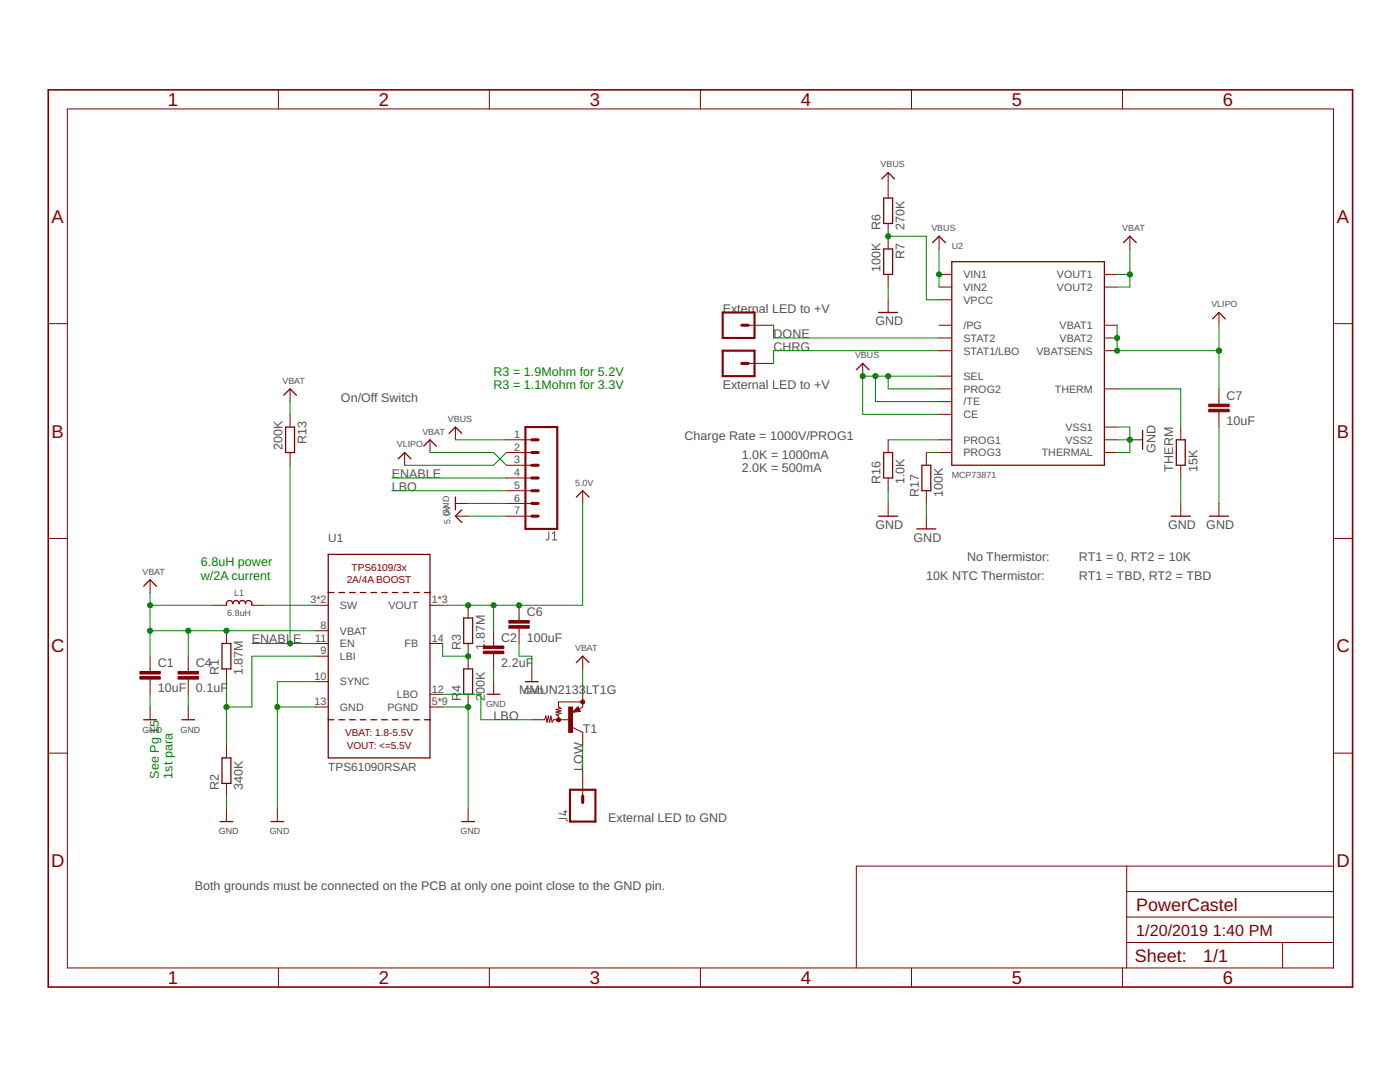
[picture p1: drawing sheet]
<svg xmlns="http://www.w3.org/2000/svg" width="279mm" height="216mm" viewBox="0 0 279 216" stroke-linecap="round" stroke-linejoin="round" font-family="sans-serif">
<path d="M109.5 106.1v1.4l-.2 .2h-.3M110.2 107.7h.9M110.2 106.5l.5-.4v1.6M111.5 163.3h1.4l.3 .6M112.5 162h.7M112.8 161.7v.9l-1.3-.3" fill="none" stroke="#505050" stroke-width=".2"/>
<g fill="none" stroke="#800000" stroke-width=".2">
<path d="M55.6 17.9v3.8M97.7 17.9v3.8M139.8 17.9v3.8M181.9 17.9v3.8M224 17.9v3.8M13.4 21.7h252.7v171.4h-252.7zM177.2 34.4v5.1M177.2 44.6v5.1M177.2 54.8v2.5M177.2 59.8v2.6M187.4 47.1v2.6M187.4 57.3h2.5"/>
<path d="M187.4 59.8h2.5M187.4 54.8h2.5M220.4 57.3h2.5M220.4 54.8h2.5M225.5 47.1v2.6M9.6 64.6h3.8M57.9 77.6v2.5M149.3 64.9h5.1M149.3 72.5h5.1M172.2 72.5v2.6M187.4 64.9h2.5M187.4 67.4h2.5"/>
<path d="M187.4 70h2.5M187.4 75.1h2.5M187.4 77.6h2.5M220.4 64.9h2.5M220.4 67.4h2.5M220.4 70h2.5M220.4 77.6h2.5M243.3 62.4v2.5M243.3 77.6v3M266.1 64.6h3.8M57.9 82.7v2.5M57.9 90.3v2.5"/>
<path d="M80.8 90.3v2.5M85.8 87.8v2.5M90.9 85.2v2.6M101 87.8h5.1M101 90.3h5.1M101 92.8h5.1M101 95.4h5.1M101 97.9h5.1M116.3 97.9v2.6M177.2 87.8v2.5M177.2 95.4v2.5M184.9 90.3v2.5"/>
<path d="M184.9 97.9v2.6M187.4 87.8h2.5M187.4 80.1h2.5M187.4 82.7h2.5M187.4 90.3h2.5M220.4 87.8h2.5M220.4 90.3h2.5M220.4 85.2h2.5M225.5 87.8h2.5M235.6 85.2v2.6M235.6 92.8v2.6M243.3 82.2v3"/>
<path d="M9.6 107.4h3.8M30 115.7v2.5M90.9 100.5h2.5M90.9 103h2.5M101 100.5h5.1M101 103h5.1M177.2 100.5v2.5M184.9 103v2.5M235.6 100.5v2.5M243.3 100.5v2.5M266.1 107.4h3.8M30 130.9v3.1"/>
<path d="M30 135.5v3M37.6 130.9v3.1M37.6 135.5v3M42.7 120.8h2.5M45.2 125.9v2.5M45.2 133.5v2.5M50.3 120.8h2.5M63 120.8h2.5M63 125.9h2.5M63 128.4h2.5M63 130.9h2.5M63 136h2.5"/>
<path d="M85.8 120.8h2.5M85.8 128.4h2.5M85.8 138.5h2.5M93.4 120.8v2.5M93.4 128.4v5.1M93.4 138.5v2.6M98.5 125.9v3M98.5 130.4v3.1M98.5 136v2.5M103.6 120.8v3M103.6 125.3v3.1M106.1 133.5v2.5"/>
<path d="M116.3 130.9v2.6M116.3 138.5v2.6l-.7 .4M9.6 150.3h3.8M30 141.1v2.5M37.6 141.1v2.5M45.2 148.7v2.5M45.2 156.3v2.6M63 141.1h2.5M85.8 141.1h2.5M106.1 143.6h2.6l.2-.7 .3 1.2 .2-1.2 .3 1.2 .2-1.2 .3 1.2 .2-.5h3.1M114.3 145.1l2 1.1v2.5M115.3 141l.5 .9-1.5 .3z"/>
<path d="M116.3 153.8v5.1M116.3 140.1h-4.8v1l.5 .2-1 .3 1 .2-1 .3 1 .2-1 .3 .5 .3v.7M266.1 150.3h3.8M45.2 161.4v2.5M55.4 161.4v2.5M93.4 161.4v2.5M224.9 172.8v20.3M224.9 177.9h41.2M266.1 172.8h-95.2v20.3M55.6 193.1v3.9M97.7 193.1v3.9M139.8 193.1v3.9"/>
<path d="M181.9 193.1v3.9M224 193.1v3.9M224.9 188.1h41.2M224.9 183h41.2M256 188.1v5"/>
</g>
<g fill="none" stroke="#800000" stroke-width=".25">
<path d="M176 35.7l1.2-1.3 1.3 1.3M176.4 39.5h1.7v5.1h-1.7zM176.4 49.7h1.7v5.1h-1.7zM186.1 48.4l1.3-1.3 1.3 1.3M189.9 52.2h30.5v40.6h-30.5zM224.2 48.4l1.3-1.3 1.3 1.3M56.6 78.9l1.3-1.3 1.3 1.3M170.9 73.8l1.3-1.3 1.2 1.3M175.3 62.4h3.9M242 63.6l1.3-1.2 1.2 1.2M57 85.2h1.8v5.1h-1.8zM79.5 91.6l1.3-1.3 1.2 1.3"/>
<path d="M84.6 89l1.2-1.2 1.3 1.2M89.6 86.5l1.3-1.3 1.3 1.3M90.9 99.2v2.5M115 99.2l1.3-1.3 1.3 1.3M176.4 90.3h1.7v5.1h-1.7zM184 92.8h1.8v5.1h-1.8zM228 85.9v3.8M234.8 87.8h1.7v5h-1.7zM28.7 117l1.3-1.3 1.2 1.3M65.5 118.2h1.1M65.5 110.6h20.3v40.6h-20.3zM67.6 118.2h1.2"/>
<path d="M69.8 118.2h1.1M71.9 118.2h1.1M74 118.2h1.2M76.2 118.2h1.1M78.3 118.2h1.1M80.4 118.2h1.2M82.5 118.2h1.2M84.7 118.2h1.1M92.2 101.7l-1.3 1.3 1.3 1.3M175.3 103h3.9M183 105.5h3.8M233.7 103h3.9"/>
<path d="M241.4 103h3.8M44.3 128.4h1.8v5.1h-1.8zM45.2 120.8a.67 .67 0 0 1 .4-1 .67 .67 0 0 1 .9 .7 .63 .63 0 0 1 .6-.7 .63 .63 0 0 1 .6 .7 .63 .63 0 0 1 .7-.7 .63 .63 0 0 1 .6 .7 .67 .67 0 0 1 .8-.7 .67 .67 0 0 1 .5 1M92.5 123.3h1.8v5.1h-1.8zM92.5 133.5h1.8v5h-1.8zM97.2 138.5h2.6M104.9 136h2.5M115 132.2l1.3-1.3 1.3 1.3M28.7 143.6h2.5M36.3 143.6h2.5M44.3 151.2h1.8v5.1h-1.8zM65.5 143.6h1.1"/>
<path d="M67.6 143.6h1.2M69.8 143.6h1.1M71.9 143.6h1.1M74 143.6h1.2M76.2 143.6h1.1M78.3 143.6h1.1M80.4 143.6h1.2M82.5 143.6h1.2M84.7 143.6h1.1M115.3 141.7h-.4l.4-.2 .2 .3-1 .2 .8-.8 .4 .6M43.9 163.9h2.6M54.1 163.9h2.5"/>
<path d="M92.2 163.9h2.5"/>
</g>
<g fill="#800000" stroke="#800000" stroke-width=".2">
<path d="M27.9 135h4.1v.5h-4.1z"/>
<path d="M27.9 134h4.1v.5h-4.1z"/>
<path d="M96.5 129.9h4v.5h-4z"/>
<path d="M96.5 128.9h4v.5h-4z"/>
<path d="M35.5 135h4.1v.5h-4.1z"/>
<path d="M35.5 134h4.1v.5h-4.1z"/>
<path d="M113.5 141.1h.8v5.1h-.8z"/>
<path d="M101.6 124.8h4v.5h-4z"/>
<path d="M101.6 123.8h4v.5h-4z"/>
<path d="M241.2 81.7h4.1v.5h-4.1z"/>
<path d="M241.2 80.6h4.1v.6h-4.1z"/>
</g>
<g fill="#800000" stroke="#800000" stroke-width=".2">
<path d="M111.1 143.4a.4 .4 0 0 1 .7 0 .4 .4 0 0 1-.2 .6 .4 .4 0 0 1-.5-.4l.4-.1v.2l-.4-.1z" fill-rule="evenodd"/>
<path d="M116 139.9a.4 .4 0 0 1 .6-.1 .4 .4 0 0 1-.2 .7 .4 .4 0 0 1-.5-.4h.5v.1l-.5-.1z" fill-rule="evenodd"/>
</g>
<path d="M144.2 62.4h6.4v5h-6.4zM144.2 70h6.4v5.1h-6.4zM104.9 85.2h6.3v20.3h-6.3zM113.7 157.6h5.1v6.3h-5.1z" fill="none" stroke="#800000" stroke-width=".42"/>
<path d="M148 64.9h1.3M148 72.5h1.3M106.1 92.8h1.3M106.1 90.3h1.3M106.1 87.8h1.3M106.1 97.9h1.3M106.1 95.4h1.3M106.1 100.5h1.3M106.1 103h1.3M116.3 158.9v1.2" fill="none" stroke="#800000" stroke-width=".61"/>
<path d="M9.6 17.9h260.3v179.1h-260.3z" fill="none" stroke="#800000" stroke-width=".32"/>
<g fill="none" stroke="#008000" stroke-width=".2">
<path d="M177.2 57.3v2.5M177.2 47.1h7.7v12.7h2.5M187.4 49.7v7.6M222.9 54.8h2.6M225.5 49.7v7.6h-2.6M154.4 64.9v2.5h33M174.7 75.1v5h12.7M177.2 75.1v2.5h10.2M187.4 70h-33v2.5M187.4 75.1h-15.2v7.6h15.2M222.9 77.6h12.7v7.6M222.9 64.9v5.1h20.4"/>
<path d="M243.3 64.9v12.7M57.9 80.1v2.6M57.9 92.8v35.6M78.2 95.4h22.8M78.2 97.9h22.8M85.8 90.3h12.7l2.5 2.5M90.9 87.8h10.1M101 90.3l-2.5 2.5h-17.7M177.2 97.9v2.6M177.2 87.8h10.2M184.9 90.3h2.5M222.9 85.2h2.6v5.1h-2.6"/>
<path d="M222.9 87.8h2.6M235.6 95.4v5.1M243.3 85.2v15.3M30 118.2v12.7M93.4 100.5h7.6M93.4 103h7.6M116.3 100.5v20.3h-28M184.9 100.5v2.5M30 138.5v2.6M30 120.8h12.7M30 125.9h33M37.6 125.9v5"/>
<path d="M37.6 138.5v2.6M45.2 136v12.7M50.3 128.4h12.7M52.8 120.8h10.2M63 130.9h-12.7v10.2h-5.1M63 136h-7.6v25.4M88.3 128.4v2.5h5.1M88.3 138.5h7.7v5.1h10.1M98.5 120.8v5.1M98.5 133.5v2.5M103.6 128.4v2.5h2.5v2.6M116.3 133.5v5"/>
<path d="M45.2 158.9v2.5M55.4 141.1h7.6M88.3 141.1h5.1v20.3M116.3 148.7v5.1"/>
</g>
<g fill="#008000" stroke="#008000" stroke-width=".2">
<circle cx="55.4" cy="141.1" r=".51"/>
<circle cx="93.4" cy="141.1" r=".51"/>
<circle cx="225.5" cy="87.8" r=".51"/>
<circle cx="45.2" cy="141.1" r=".51"/>
<circle cx="98.5" cy="120.8" r=".51"/>
<circle cx="93.4" cy="120.8" r=".51"/>
<circle cx="103.6" cy="120.8" r=".51"/>
<circle cx="30" cy="125.9" r=".51"/>
<circle cx="37.6" cy="125.9" r=".51"/>
<circle cx="30" cy="120.8" r=".51"/>
<circle cx="45.2" cy="125.9" r=".51"/>
<circle cx="225.5" cy="54.8" r=".51"/>
<circle cx="57.9" cy="128.4" r=".51"/>
<circle cx="93.4" cy="130.9" r=".51"/>
<circle cx="177.2" cy="47.1" r=".51"/>
<circle cx="187.4" cy="54.8" r=".51"/>
<circle cx="177.2" cy="75.1" r=".51"/>
<circle cx="174.7" cy="75.1" r=".51"/>
<circle cx="172.2" cy="75.1" r=".51"/>
<circle cx="243.3" cy="70" r=".51"/>
<circle cx="222.9" cy="67.4" r=".51"/>
<circle cx="222.9" cy="70" r=".51"/>
</g>
<g font-size="3.7" fill="#800000">
<text x="33.5" y="21.1">1</text>
<text x="75.6" y="21.1">2</text>
<text x="117.7" y="21.1">3</text>
<text x="159.8" y="21.1">4</text>
<text x="201.9" y="21.1">5</text>
<text x="244.1" y="21.1">6</text>
<text x="10.3" y="44.5">A</text>
<text x="266.8" y="44.5">A</text>
<text x="10.3" y="87.3">B</text>
<text x="266.8" y="87.3">B</text>
<text x="10.2" y="130.2">C</text>
<text x="266.7" y="130.2">C</text>
<text x="10.2" y="173">D</text>
<text x="266.7" y="173">D</text>
<text x="33.5" y="196.3">1</text>
<text x="75.6" y="196.3">2</text>
<text x="117.7" y="196.3">3</text>
<text x="159.8" y="196.3">4</text>
<text x="201.9" y="196.3">5</text>
<text x="244.1" y="196.3">6</text>
</g>
<g font-size="3.6" fill="#800000">
<text x="226.8" y="181.7">PowerCastel</text>
<text x="226.5" y="192">Sheet:</text>
<text x="240.1" y="191.9">1/1</text>
</g>
<g font-size="3.2" fill="#800000">
<text x="226.8" y="186.8">1/20/2019</text>
<text x="242" y="186.8">1:40 PM</text>
</g>
<g font-size="2.5" fill="#505050">
<text x="175.7" y="45.9" transform="rotate(-90 175.7 45.9)">R6</text>
<text x="180.5" y="45.9" transform="rotate(-90 180.5 45.9)">270K</text>
<text x="180.5" y="51.6" transform="rotate(-90 180.5 51.6)">R7</text>
<text x="175.7" y="54.3" transform="rotate(-90 175.7 54.3)">100K</text>
<text x="144.2" y="62.4">External LED to +V</text>
<text x="174.7" y="64.9">GND</text>
<text x="154.4" y="67.4">DONE</text>
<text x="154.4" y="70">CHRG</text>
<text x="144.2" y="77.6">External LED to +V</text>
<text x="68" y="80.1">On/Off Switch</text>
<text x="244.8" y="79.8">C7</text>
<text x="56.4" y="89.8" transform="rotate(-90 56.4 89.8)">200K</text>
<text x="61.2" y="88.5" transform="rotate(-90 61.2 88.5)">R13</text>
<text x="136.6" y="87.8">Charge Rate = 1000V/PROG1</text>
<text x="244.8" y="84.8">10uF</text>
<text x="78.2" y="95.4">ENABLE</text>
<text x="148" y="91.6">1.0K = 1000mA</text>
<text x="148" y="94.1">2.0K = 500mA</text>
<text x="230.6" y="90.3" transform="rotate(-90 230.6 90.3)">GND</text>
<text x="234.2" y="94.1" transform="rotate(-90 234.2 94.1)">THERM</text>
<text x="239" y="94.1" transform="rotate(-90 239 94.1)">15K</text>
<text x="78.2" y="97.9">LBO</text>
<text x="175.7" y="96.6" transform="rotate(-90 175.7 96.6)">R16</text>
<text x="180.5" y="96.6" transform="rotate(-90 180.5 96.6)">1.0K</text>
<text x="183.4" y="99.2" transform="rotate(-90 183.4 99.2)">R17</text>
<text x="188.2" y="99.2" transform="rotate(-90 188.2 99.2)">100K</text>
<text x="174.7" y="105.5">GND</text>
<text x="233.1" y="105.5">GND</text>
<text x="240.7" y="105.5">GND</text>
<text x="182.3" y="108.1">GND</text>
<text x="193" y="111.9">No Thermistor:</text>
<text x="215.3" y="111.9">RT1 = 0, RT2 = 10K</text>
<text x="184.9" y="115.7">10K NTC Thermistor:</text>
<text x="215.3" y="115.7">RT1 = TBD, RT2 = TBD</text>
<text x="105.1" y="122.9">C6</text>
<text x="50.3" y="128.4">ENABL</text>
<text x="58.5" y="128.4">E</text>
<text x="91.9" y="129.7" transform="rotate(-90 91.9 129.7)">R3</text>
<text x="96.7" y="129.7" transform="rotate(-90 96.7 129.7)">1</text>
<text x="96.7" y="128.3" transform="rotate(-90 96.7 128.3)">.87M</text>
<text x="100" y="128">C2</text>
<text x="105.1" y="128">100uF</text>
<text x="31.5" y="133.1">C1</text>
<text x="39.1" y="133.1">C4</text>
<text x="43.7" y="134.7" transform="rotate(-90 43.7 134.7)">R1</text>
<text x="48.5" y="134.7" transform="rotate(-90 48.5 134.7)">1.87M</text>
<text x="100" y="133.1">2.2uF</text>
<text x="31.5" y="138.2">10uF</text>
<text x="39.1" y="138.2">0.1uF</text>
<text x="91.9" y="139.8" transform="rotate(-90 91.9 139.8)">R</text>
<text x="91.9" y="138" transform="rotate(-90 91.9 138)">4</text>
<text x="96.7" y="139.8" transform="rotate(-90 96.7 139.8)">200K</text>
<text x="98.5" y="143.6">LBO</text>
<text x="103.6" y="138.5">MMUN2133</text>
<text x="116.9" y="138.5">LT1G</text>
<text x="116.3" y="146.2">T1</text>
<text x="116.3" y="153.8" transform="rotate(-90 116.3 153.8)">LOW</text>
<text x="43.7" y="157.6" transform="rotate(-90 43.7 157.6)">R2</text>
<text x="48.5" y="157.6" transform="rotate(-90 48.5 157.6)">340K</text>
<text x="121.4" y="163.9">External LED to GND</text>
<text x="38.9" y="177.5">Both grounds must be connected on the PCB at only one point close to the GND pin.</text>
</g>
<g font-size="2.5" fill="#008000">
<text x="98.5" y="74.9">R3 = 1.9Mohm for 5.2V</text>
<text x="98.5" y="77.6">R3 = 1.1Mohm for 3.3V</text>
<text x="40.1" y="113">6.8uH power</text>
<text x="40.1" y="115.7">w/2A current</text>
<text x="31.7" y="155.4" transform="rotate(-90 31.7 155.4)">See Pg 15</text>
<text x="34.4" y="155.4" transform="rotate(-90 34.4 155.4)">1st para</text>
</g>
<g font-size="2.3" fill="#505050">
<text x="65.5" y="108.1">U1</text>
<text x="65.5" y="153.8">TPS61090RSAR</text>
</g>
<g font-size="2.1" fill="#505050">
<text x="192.3" y="58">VIN2</text>
<text x="192.3" y="55.5">VIN1</text>
<text x="210.9" y="58">VOUT2</text>
<text x="210.9" y="55.5">VOUT1</text>
<text x="192.3" y="60.6">VPCC</text>
<text x="192.3" y="65.7">/PG</text>
<text x="211.5" y="65.7">VBAT1</text>
<text x="192.3" y="68.2">STAT2</text>
<text x="192.3" y="70.7">STAT1/LBO</text>
<text x="206.9" y="70.7">VBATSENS</text>
<text x="211.5" y="68.2">VBAT2</text>
<text x="192.3" y="75.8">SEL</text>
<text x="192.3" y="78.4">PROG2</text>
<text x="192.3" y="80.9">/TE</text>
<text x="192.3" y="83.4">CE</text>
<text x="210.5" y="78.4">THERM</text>
<text x="102.6" y="87.4">1</text>
<text x="102.6" y="89.9">2</text>
<text x="192.3" y="88.5">PROG1</text>
<text x="212.6" y="88.5">VSS2</text>
<text x="212.6" y="86">VSS1</text>
<text x="102.6" y="92.5">3</text>
<text x="102.6" y="95">4</text>
<text x="192.3" y="91.1">PROG3</text>
<text x="207.9" y="91.1">THERMAL</text>
<text x="102.6" y="97.6">5</text>
<text x="102.6" y="100.1">6</text>
<text x="102.6" y="102.6">7</text>
<text x="62" y="120.4">3*2</text>
<text x="64" y="125.5">8</text>
<text x="67.8" y="121.5">SW</text>
<text x="77.5" y="121.5">VOUT</text>
<text x="86.2" y="120.4">1*3</text>
<text x="62.9" y="128">11</text>
<text x="64" y="130.6">9</text>
<text x="67.8" y="126.6">VBAT</text>
<text x="67.8" y="129.2">EN</text>
<text x="67.8" y="131.7">LBI</text>
<text x="80.8" y="129.2">FB</text>
<text x="86.2" y="128">14</text>
<text x="62.8" y="135.7">10</text>
<text x="67.8" y="136.8">SYNC</text>
<text x="62.8" y="140.7">13</text>
<text x="67.8" y="141.8">GND</text>
<text x="77.3" y="141.8">PGND</text>
<text x="79.2" y="139.3">LBO</text>
<text x="86.2" y="140.7">5*9</text>
<text x="86.2" y="138.2">12</text>
</g>
<g font-size="2" fill="#800000">
<text x="70.1" y="113.9">TPS6109/3x</text>
<text x="69.2" y="116.4">2A/4A BOOST</text>
<text x="68.9" y="146.9">VBAT: 1.8-5.5V</text>
<text x="69.2" y="149.4">VOUT: &lt;=5.5V</text>
</g>
<g font-size="1.8" fill="#505050">
<text x="175.7" y="33.4">VBUS</text>
<text x="185.9" y="46.1">VBUS</text>
<text x="224" y="46.1">VBAT</text>
<text x="189.9" y="49.7">U2</text>
<text x="241.7" y="61.3">VLIPO</text>
<text x="170.6" y="71.5">VBUS</text>
<text x="56.4" y="76.6">VBAT</text>
<text x="79.2" y="89.3">VLIPO</text>
<text x="84.3" y="86.7">VBAT</text>
<text x="89.4" y="84.2">VBUS</text>
<text x="189.9" y="95.4">MCP73871</text>
<text x="114.8" y="96.9">5.0V</text>
<text x="89.6" y="102.9" transform="rotate(-90 89.6 102.9)">GND</text>
<text x="89.9" y="104.5" transform="rotate(-90 89.9 104.5)">5.0V</text>
<text x="28.4" y="114.7">VBAT</text>
<text x="46.7" y="118.9">L1</text>
<text x="45.4" y="122.9">6.8uH</text>
<text x="114.8" y="129.9">VBAT</text>
<text x="97" y="141.1">GND</text>
<text x="104.6" y="138.5">GND</text>
<text x="28.4" y="146.2">GND</text>
<text x="36" y="146.2">GND</text>
<text x="43.7" y="166.5">GND</text>
<text x="53.8" y="166.5">GND</text>
<text x="91.9" y="166.5">GND</text>
</g>
</svg>
